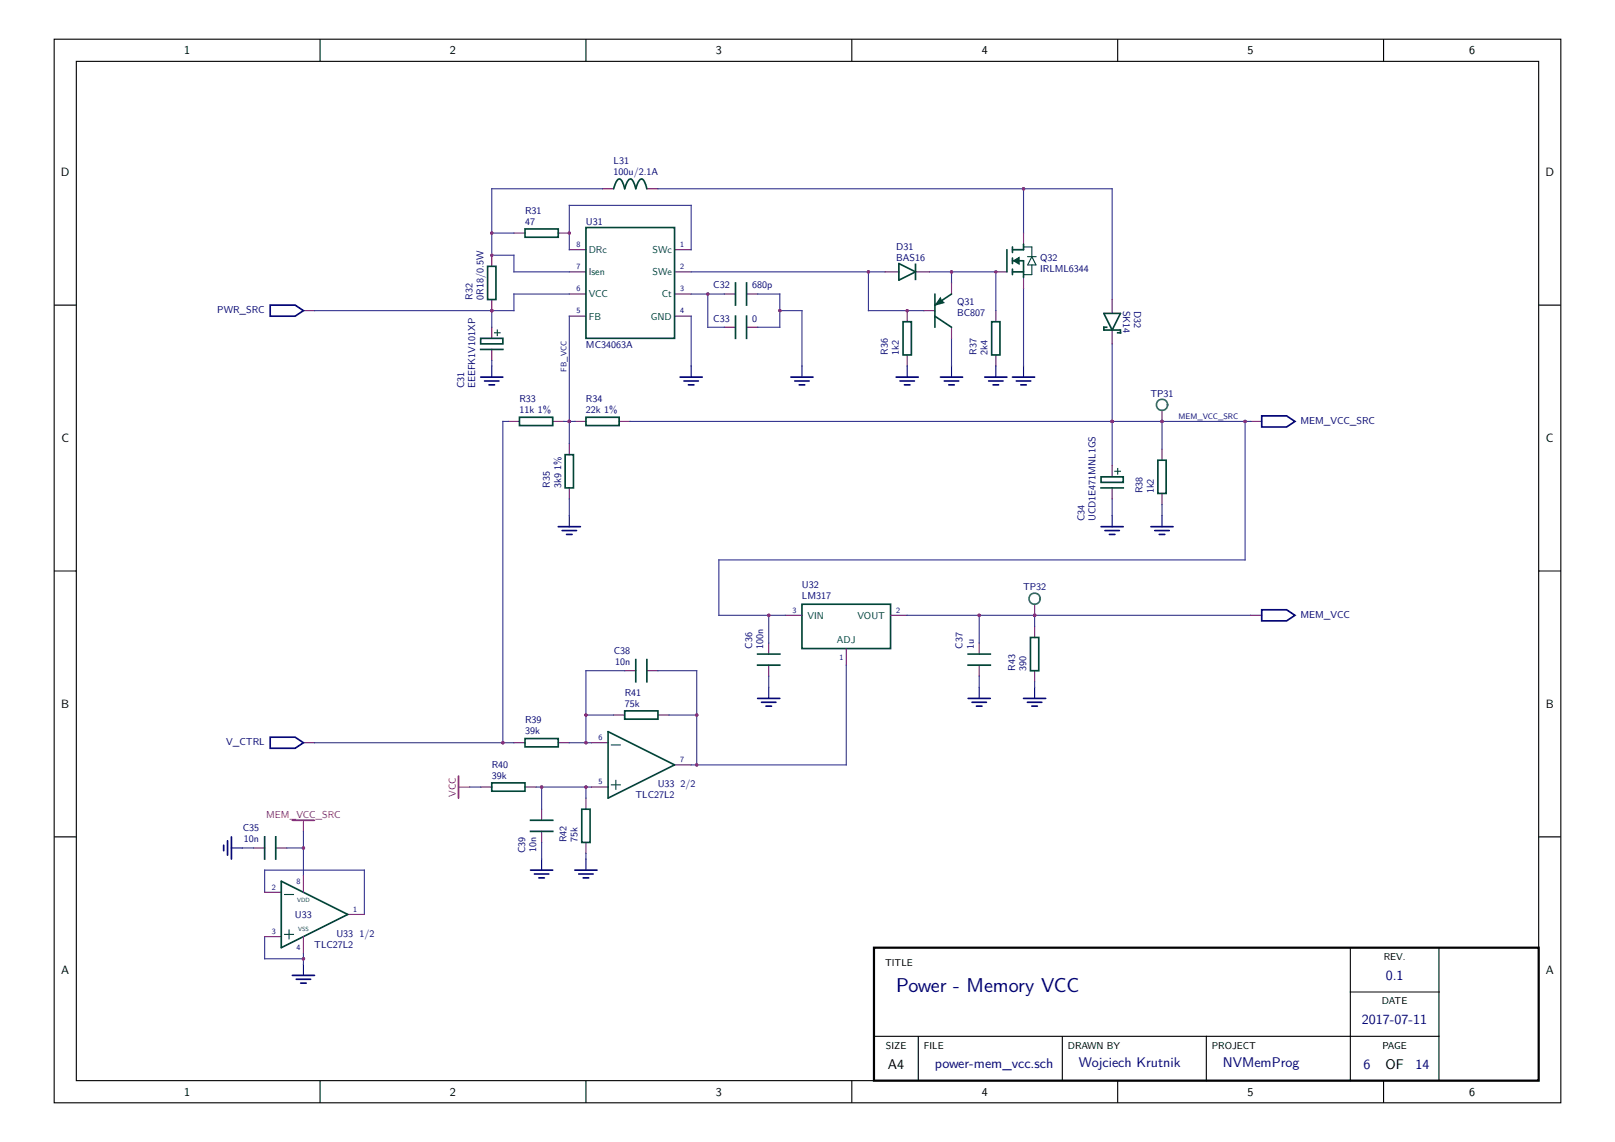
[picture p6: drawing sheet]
<svg xmlns="http://www.w3.org/2000/svg" width="297mm" height="210mm" viewBox="0 0 297 210" stroke-linecap="round" stroke-linejoin="round" font-family="sans-serif">
<g fill="none" stroke="#000" stroke-width=".2">
<path d="M10 7.2h277v195.6h-277zM14 11.3h269v187.4h-269zM58.9 7.2v4.1M107.8 7.2v4.1M156.6 7.2v4.1M205.5 7.2v4.1M254.4 7.2v4.1M10 56.1h4M283 56.1h4M10 105h4M283 105h4M10 153.9h4"/>
<path d="M283 153.9h4M248.3 174.3v24.4M264.6 174.3v24.4M58.9 198.7v4.1M107.8 198.7v4.1M156.6 198.7v4.1M160.7 190.6h103.9M168.9 190.6v8.1M195.4 190.6v8.1M205.5 198.7v4.1M221.8 190.6v8.1M248.3 182.4h16.3"/>
<path d="M254.4 198.7v4.1"/>
</g>
<path d="M160.7 174.3h122.3v24.4h-122.3z" fill="none" stroke="#000" stroke-width=".41"/>
<g fill="none" stroke="#67146a" stroke-width=".2">
<path d="M110.8 34.7h2M119 34.7h2M55.8 57.1h2M90.4 46.9v2.1M90.4 55.1v2M94.5 42.9h2M102.7 42.9h2M104.7 45.9h3.1M104.7 50h3.1M104.7 54.1h3.1M104.7 58.1h3.1M124.1 45.9h3"/>
<path d="M124.1 50h3M124.1 54.1h3M124.1 58.1h3M133.2 54.1h2.1M137.3 54.1h2M162.8 50h2.5M166.8 57.1v2.1M168.4 50h2.5M169.9 57.1h2M175 52v2.1M183.1 50h2.1M183.1 57.1v2.1"/>
<path d="M188.2 42.9v2M188.2 51v2M204.5 55.1v2.5M90.4 60.2v2M90.4 64.3v2M93.5 77.5h2M101.6 77.5h2.1M105.7 77.5h2.1M113.9 77.5h2M133.2 60.2h2.1M137.3 60.2h2M166.8 65.3v2"/>
<path d="M175 60.2v2M183.1 65.3v2M204.5 60.7v2.5M213.7 75.5v2M230 77.5h2M104.7 81.6v2M104.7 89.7v2.1M204.5 85.6v2.1M204.5 89.7v2.1M213.7 82.6v2M213.7 90.7v2.1M141.4 118.2v2.1"/>
<path d="M144.4 113.1h3.1M155.6 119.3v3M163.8 113.1h3M180.1 118.2v2.1M190.3 111.1v2M190.3 115.2v2M230 113.1h2M55.8 136.6h2M94.5 136.6h2M102.7 136.6h2M108.8 136.6h3M112.8 131.5h2.1"/>
<path d="M114.9 123.3h2M119 123.3h2M121 131.5h2M141.4 122.3v2.1M180.1 122.3v2.1M190.3 123.3v2.1M46.6 155.9h2.1M50.7 155.9h2M88.4 144.7h2M96.5 144.7h2.1M99.6 148.8v2M99.6 152.9v2"/>
<path d="M107.8 146.8v2M107.8 154.9v2.1M108.8 144.7h3M124.1 140.7h3M48.7 172.2h3M48.7 164.1h3M55.8 161v3.1M55.8 172.2v3.1M64 168.2h3"/>
</g>
<g fill="none" stroke="#000275" stroke-width=".31">
<path d="M49.7 56.1h4.6l1.5 1-1.5 1h-4.6zM88.4 69.3h4.1M89.1 70.1h2.7M89.9 70.8h1M125.1 69.3h4M125.8 70.1h2.6M126.6 70.8h1M145.4 69.3h4.1M146.2 70.1h2.6M147 70.8h1M164.8 69.3h4.1M165.5 70.1h2.7"/>
<path d="M166.3 70.8h1M172.9 69.3h4.1M173.7 70.1h2.6M174.5 70.8h1M181.1 69.3h4.1M181.8 70.1h2.7M182.6 70.8h1M186.2 69.3h4.1M186.9 70.1h2.7M187.7 70.8h1M232 76.5h4.6l1.5 1-1.5 1h-4.6zM102.7 96.9h4"/>
<path d="M103.4 97.6h2.6M104.2 98.3h1M202.5 96.9h4.1M203.2 97.6h2.7M204 98.3h1M211.7 96.9h4M212.4 97.6h2.6M213.2 98.3h1M232 112.1h4.6l1.5 1-1.5 1.1h-4.6zM49.7 135.6h4.6l1.5 1-1.5 1h-4.6zM139.3 128.4h4.1M140 129.1h2.7"/>
<path d="M140.9 129.9h1M178 128.4h4.1M178.8 129.1h2.6M179.6 129.9h1M188.2 128.4h4.1M188.9 129.1h2.7M189.8 129.9h1M41.1 155.4v1M41.8 154.6v2.7M42.6 153.9v4.1M53.8 179.4h4M97.6 160h4"/>
<path d="M98.3 160.7h2.6M99.1 161.4h1M105.7 160h4.1M106.4 160.7h2.7M107.2 161.4h1.1M54.5 180.1h2.6M55.3 180.8h1"/>
</g>
<g fill="none" stroke="#034536" stroke-width=".31">
<path d="M112.8 34.7l.2-.5a1.86 1.86 0 0 1 .9-1.3l.3 .2 .3 .5 .4 1.1 .1-.5a1.86 1.86 0 0 1 .9-1.3l.4 .2 .3 .5 .3 1.1 .2-.5a1.86 1.86 0 0 1 .9-1.3l.3 .2 .3 .5 .4 1.1M89.7 49h1.5v6.1h-1.5zM96.5 42.1h6.2v1.5h-6.2zM107.8 41.8h16.3v20.4h-16.3zM135.3 52v4.1M135.3 58.1v4.1M137.3 52v4.1M137.3 58.1v4.1M165.3 48.5l3.1 1.5-3.1 1.5zM166.1 59.2h1.5v6.1h-1.5zM168.4 48.5v3M171.9 54.1v6.1"/>
<path d="M171.9 58.1l3.1 2.1M175 54.1l-3.1 2M182.4 59.2h1.5v6.1h-1.5zM185.2 45.9v4.1M186.2 48h2v3M186.2 50h2M186.2 45.4v1M186.2 47.4v1.1M186.2 49.5v1M188.2 44.9v1h-2M203 57.6h3.1l-1.6 3.1zM88.4 62.2h4.1v1h-4.1z"/>
<path d="M88.4 64.3h4.1M95.5 76.7h6.1v1.6h-6.1zM107.8 76.7h6.1v1.6h-6.1zM203.5 60.2h-.5v.5h3.1v.5h-.6M103.9 83.6h1.6v6.1h-1.6zM202.5 87.7h4.1v1h-4.1zM202.5 89.7h4.1M212.9 84.6h1.6v6.1h-1.6zM147.5 111.1h16.3v8.2h-16.3zM189.5 117.2h1.5v6.1h-1.5zM96.5 135.8h6.2v1.5h-6.2zM111.8 134.5l12.3 6.2-12.3 6.1z"/>
<path d="M114.9 130.7h6.1v1.5h-6.1zM116.9 121.3v4.1M119 121.3v4.1M139.3 120.3h4.1M139.3 122.3h4.1M178 120.3h4.1M178 122.3h4.1M48.7 153.9v4.1M50.7 153.9v4.1M90.4 144h6.1v1.5h-6.1zM97.6 150.8h4M97.6 152.9h4"/>
<path d="M107 148.8h1.5v6.1h-1.5zM51.7 162l12.3 6.2-12.3 6.1z"/>
</g>
<g fill="none" stroke="#353691" stroke-width=".2">
<path d="M110.8 34.7h-20.4v12.2h4.1v3.1h10.2M121 34.7h83.5v20.4M188.2 34.7v8.2M90.4 57.1v3.1M90.4 42.9h4.1M104.7 54.1h-10.2v3h-36.7M104.7 45.9v-8.1h22.4v8.1M104.7 58.1v23.5M127.1 54.1h6.1M127.1 50h35.7M127.1 58.1v9.2M130.2 54.1v6.1h3"/>
<path d="M139.3 54.1h4.1v6.1h-4.1M143.4 57.1h4.1v10.2M159.7 50v7.1h10.2M170.9 50h12.2v7.1M175 50v2M188.2 53v14.3M90.4 66.3v1M93.5 77.5h-1v59.1M103.7 77.5h2M115.9 77.5h114.1M175 62.2v5.1M204.5 63.2v22.4"/>
<path d="M213.7 77.5v5.1M229 77.5v25.5h-96.8v10.1h12.2M104.7 91.8v3M204.5 91.8v3M213.7 92.8v2M141.4 113.1v5.1M166.8 113.1h63.2M180.1 113.1v5.1M190.3 113.1v2.1M57.8 136.6h36.7M104.7 136.6h4.1M107.8 131.5h5"/>
<path d="M114.9 123.3h-7.1v13.3M121 123.3h7.1v17.4M123 131.5h5.1M141.4 124.4v2M155.6 122.3v18.4h-28.5M180.1 124.4v2M190.3 125.4v1M44.6 155.9h2M52.7 155.9h3.1M55.8 152.9v8.1M86.4 144.7h2M98.6 144.7h10.2"/>
<path d="M99.6 144.7v4.1M99.6 154.9v3.1M107.8 144.7v2.1M107.8 157v1M48.7 164.1v-4.1h18.3v8.2M48.7 172.2v4.1h7.1M55.8 175.3v2"/>
</g>
<g fill="none" stroke="#000275" stroke-width=".2">
<path d="M90.4 67.3v2M127.1 67.3v2M147.5 67.3v2M166.8 67.3v2M175 67.3v2M183.1 67.3v2M188.2 67.3v2M104.7 94.8v2.1M204.5 94.8v2.1M213.7 94.8v2.1M141.4 126.4v2M180.1 126.4v2"/>
<path d="M190.3 126.4v2M42.6 155.9h2M99.6 158v2M107.8 158v2M55.8 177.3v2.1"/>
</g>
<g fill="none" stroke="#034536" stroke-width=".2">
<path d="M188.2 45.4h1.6v1.8M189 47.2h1.5M189.8 47.2l.7 1.5h-1.5zM189.8 48.7v1.8h-1.6M90.9 61.2h1.1M91.5 60.7v1M205 86.7h1.1M205.5 86.2v1M112.4 137h1.7M112.4 144.3h1.7M113.3 143.5v1.6M52.3 164.5h1.7"/>
<path d="M52.3 171.8h1.7M53.2 171v1.6"/>
</g>
<path d="M172.9 54.9l.2 .4 .4 .3-1.3 .4z" fill="#034536" stroke="#034536" stroke-width=".31"/>
<path d="M186.4 48l1-.7v1.3z" fill="#034536" stroke="#034536" stroke-width=".2"/>
<g fill="none" stroke="#008b8b" stroke-width=".31">
<circle cx="213.7" cy="74.4" r="1.03"/>
<circle cx="190.3" cy="110.1" r="1.03"/>
</g>
<path d="M55.8 150.8v2.1M84.3 144.7h2.1" fill="none" stroke="#b82e2e" stroke-width=".2"/>
<path d="M53.8 150.8h4M84.3 142.7v4.1" fill="none" stroke="#b82e2e" stroke-width=".31"/>
<g fill="#8f3591">
<path d="M90.2 56.9h.4l.1 .2-.1 .3h-.4l-.1-.3z"/>
<path d="M90.2 46.7h.4l.1 .2-.1 .3h-.4l-.1-.3z"/>
<path d="M90.2 42.6h.4l.1 .3-.1 .2h-.4l-.1-.2z"/>
<path d="M130 53.8h.4l.1 .3-.1 .2h-.4l-.1-.2z"/>
<path d="M159.5 49.8h.4l.1 .2-.1 .2h-.4l-.1-.2z"/>
<path d="M143.2 56.9h.4l.1 .2-.1 .3h-.4l-.1-.3z"/>
<path d="M104.5 77.3h.4l.1 .2-.1 .2h-.4l-.1-.2z"/>
<path d="M204.3 77.3h.4l.1 .2-.1 .2h-.4l-.1-.2z"/>
<path d="M213.5 77.3h.4l.1 .2-.1 .2h-.4l-.1-.2z"/>
<path d="M228.8 77.3h.4l.1 .2-.1 .2h-.4l-.1-.2z"/>
<path d="M188 34.5h.4l.1 .2-.1 .2h-.4l-.1-.2z"/>
<path d="M104.5 42.6h.4l.1 .3-.1 .2h-.4l-.1-.2z"/>
<path d="M166.6 56.9h.4l.1 .2-.1 .3h-.4l-.1-.3z"/>
<path d="M174.8 49.8h.4l.1 .2-.1 .2h-.4l-.1-.2z"/>
<path d="M182.9 49.8h.4l.1 .2-.1 .2h-.4l-.1-.2z"/>
<path d="M92.3 136.3h.4l.1 .3-.1 .2h-.4l-.1-.2z"/>
<path d="M141.2 112.9h.4l.1 .2-.1 .3h-.4l-.1-.3z"/>
<path d="M179.9 112.9h.4l.1 .2-.1 .3h-.4l-.1-.3z"/>
<path d="M190.1 112.9h.4l.1 .2-.1 .3h-.4l-.1-.3z"/>
<path d="M107.5 136.3h.5l.1 .3-.1 .2h-.5l-.1-.2z"/>
<path d="M107.5 131.3h.5l.1 .2-.1 .2h-.5l-.1-.2z"/>
<path d="M127.9 131.3h.4l.1 .2-.1 .2h-.4l-.1-.2z"/>
<path d="M127.9 140.4h.4l.1 .3-.1 .2h-.4l-.1-.2z"/>
<path d="M107.5 144.5h.5l.1 .2-.1 .3h-.5l-.1-.3z"/>
<path d="M99.4 144.5h.4l.1 .2-.1 .3h-.4l-.1-.3z"/>
<path d="M55.6 155.7h.4l.1 .2-.1 .3h-.4l-.1-.3z"/>
<path d="M55.6 176.1h.4l.1 .2-.1 .2h-.4l-.1-.2z"/>
</g>
<text font-size="3.7" fill="#000275" x="164.8" y="182.4">Power - Memory VCC</text>
<g font-size="2.6" fill="#000275">
<text x="254.8" y="180.2">0.1</text>
<text x="250.5" y="188.4">2017-07-11</text>
<text x="171.9" y="196.3">power-mem_vcc.sch</text>
<text x="198.4" y="196.3">Wojciech Krutnik</text>
<text x="224.9" y="196.3">NVMemProg</text>
<text x="250.7" y="196.5">6</text>
<text x="260.3" y="196.5">14</text>
</g>
<g font-size="2.6">
<text x="163.3" y="196.6">A4</text>
<text x="254.8" y="196.6">OF</text>
</g>
<g font-size="2.2">
<text x="33.9" y="10">1</text>
<text x="82.8" y="10">2</text>
<text x="131.6" y="10">3</text>
<text x="180.5" y="10">4</text>
<text x="229.4" y="9.9">5</text>
<text x="270.2" y="10">6</text>
<text x="11.2" y="32.4">D</text>
<text x="284.2" y="32.4">D</text>
<text x="11.3" y="81.3">C</text>
<text x="284.3" y="81.3">C</text>
<text x="11.3" y="130.2">B</text>
<text x="284.3" y="130.2">B</text>
<text x="11.3" y="179.1">A</text>
<text x="284.3" y="179.1">A</text>
<text x="33.9" y="201.5">1</text>
<text x="82.8" y="201.5">2</text>
<text x="131.6" y="201.5">3</text>
<text x="180.5" y="201.5">4</text>
<text x="229.4" y="201.5">5</text>
<text x="270.2" y="201.5">6</text>
</g>
<g font-size="1.8" fill="#000275">
<text x="112.8" y="30.1">L31</text>
<text x="112.8" y="32.2">100u/2.1A</text>
<text x="96.5" y="39.3">R31</text>
<text x="96.5" y="41.3">47</text>
<text x="107.8" y="41.3">U31</text>
<text x="164.8" y="45.9">D31</text>
<text x="164.8" y="48">BAS16</text>
<text x="191.3" y="48">Q32</text>
<text x="131.2" y="53">C32</text>
<text x="138.3" y="53">680p</text>
<text x="191.3" y="50">IRLML6344</text>
<text x="40" y="57.6">PWR_SRC</text>
<text x="86.9" y="55.1" transform="rotate(-90 86.9 55.1)">R32</text>
<text x="88.9" y="55.1" transform="rotate(-90 88.9 55.1)">0R18/0.5W</text>
<text x="131.2" y="59.2">C33</text>
<text x="138.3" y="59.2">0</text>
<text x="176" y="56.1">Q31</text>
<text x="176" y="58.1">BC807</text>
<text x="206.6" y="57.1" transform="rotate(90 206.6 57.1)">SK14</text>
<text x="208.6" y="57.1" transform="rotate(90 208.6 57.1)">D32</text>
<text x="107.8" y="64">MC34063A</text>
<text x="163.3" y="65.3" transform="rotate(-90 163.3 65.3)">R36</text>
<text x="165.3" y="65.3" transform="rotate(-90 165.3 65.3)">1k2</text>
<text x="179.6" y="65.3" transform="rotate(-90 179.6 65.3)">R37</text>
<text x="181.6" y="65.3" transform="rotate(-90 181.6 65.3)">2k4</text>
<text x="85.3" y="71.4" transform="rotate(-90 85.3 71.4)">C31</text>
<text x="87.4" y="71.4" transform="rotate(-90 87.4 71.4)">EEEFK1V101XP</text>
<text x="95.5" y="73.9">R33</text>
<text x="95.5" y="76">11k 1%</text>
<text x="107.8" y="73.9">R34</text>
<text x="107.8" y="76">22k 1%</text>
<text x="211.6" y="72.9">TP31</text>
<text x="239.2" y="78">MEM_VCC_SRC</text>
<text x="101.1" y="89.7" transform="rotate(-90 101.1 89.7)">R35</text>
<text x="103.2" y="89.7" transform="rotate(-90 103.2 89.7)">3k9 1%</text>
<text x="199.4" y="95.8" transform="rotate(-90 199.4 95.8)">C34</text>
<text x="201.5" y="95.8" transform="rotate(-90 201.5 95.8)">UCD1E471MNL1GS</text>
<text x="210.1" y="90.7" transform="rotate(-90 210.1 90.7)">R38</text>
<text x="212.2" y="90.7" transform="rotate(-90 212.2 90.7)">1k2</text>
<text x="147.5" y="108.1">U32</text>
<text x="147.5" y="110.1">LM317</text>
<text x="188.1" y="108.6">TP32</text>
<text x="239.2" y="113.6">MEM_VCC</text>
<text x="138.3" y="119.3" transform="rotate(-90 138.3 119.3)">C36</text>
<text x="140.4" y="119.3" transform="rotate(-90 140.4 119.3)">100n</text>
<text x="177" y="119.3" transform="rotate(-90 177 119.3)">C37</text>
<text x="179.1" y="119.3" transform="rotate(-90 179.1 119.3)">1u</text>
<text x="112.9" y="120.3">C38</text>
<text x="113.1" y="122.3">10n</text>
<text x="186.7" y="123.3" transform="rotate(-90 186.7 123.3)">R43</text>
<text x="188.7" y="123.3" transform="rotate(-90 188.7 123.3)">390</text>
<text x="114.9" y="127.9">R41</text>
<text x="114.9" y="130">75k</text>
<text x="41.6" y="137.1">V_CTRL</text>
<text x="96.5" y="133">R39</text>
<text x="96.5" y="135.1">39k</text>
<text x="90.4" y="141.2">R40</text>
<text x="90.4" y="143.2">39k</text>
<text x="116.9" y="146.8">TLC27L2</text>
<text x="120.9" y="144.7">U33</text>
<text x="125.2" y="144.7">2/2</text>
<text x="44.6" y="152.9">C35</text>
<text x="44.9" y="154.9">10n</text>
<text x="104.2" y="154.9" transform="rotate(-90 104.2 154.9)">R42</text>
<text x="106.2" y="154.9" transform="rotate(-90 106.2 154.9)">75k</text>
<text x="96.5" y="156.9" transform="rotate(-90 96.5 156.9)">C39</text>
<text x="98.6" y="156.7" transform="rotate(-90 98.6 156.7)">10n</text>
<text x="54.2" y="168.8">U33</text>
<text x="61.9" y="172.2">U33</text>
<text x="66.1" y="172.2">1/2</text>
<text x="57.8" y="174.3">TLC27L2</text>
</g>
<g font-size="1.8" fill="#034536">
<text x="108.3" y="46.5">DRc</text>
<text x="120" y="46.6">SWc</text>
<text x="108.3" y="50.6">Isen</text>
<text x="120" y="50.6">SWe</text>
<text x="108.3" y="58.8">FB</text>
<text x="108.3" y="54.7">VCC</text>
<text x="119.7" y="58.8">GND</text>
<text x="121.7" y="54.7">Ct</text>
<text x="148.5" y="113.8">VIN</text>
<text x="157.7" y="113.8">VOUT</text>
<text x="153.9" y="118.2">ADJ</text>
</g>
<g font-size="1.8" fill="#b82e2e">
<text x="83.8" y="146.5" transform="rotate(-90 83.8 146.5)">VCC</text>
<text x="49" y="150.3">MEM_VCC_SRC</text>
</g>
<g font-size="1.8">
<text x="162.8" y="177.6">TITLE</text>
<text x="254.5" y="176.6">REV.</text>
<text x="254.1" y="184.7">DATE</text>
<text x="162.9" y="192.9">SIZE</text>
<text x="169.9" y="192.9">FILE</text>
<text x="196.4" y="192.9">DRAWN BY</text>
<text x="222.9" y="192.9">PROJECT</text>
<text x="254.2" y="192.9">PAGE</text>
</g>
<g font-size="1.5" fill="#000275">
<text x="106" y="45.4">8</text>
<text x="125.1" y="45.4">1</text>
<text x="106" y="53.6">6</text>
<text x="106" y="49.5">7</text>
<text x="125.1" y="49.5">2</text>
<text x="125.1" y="53.6">3</text>
<text x="106" y="57.6">5</text>
<text x="125.1" y="57.6">4</text>
<text x="104.2" y="68.3" transform="rotate(-90 104.2 68.3)">FB_VCC</text>
<text x="216.8" y="77">MEM_VCC_SRC</text>
<text x="145.7" y="112.6">3</text>
<text x="164.8" y="112.6">2</text>
<text x="154.4" y="121.3">1</text>
<text x="110.1" y="136.1">6</text>
<text x="125.1" y="140.1">7</text>
<text x="110.1" y="144.2">5</text>
<text x="50" y="163.6">2</text>
<text x="54.6" y="162.6">8</text>
<text x="65" y="167.6">1</text>
<text x="50" y="171.7">3</text>
<text x="54.6" y="174.7">4</text>
</g>
<g font-size="1.1" fill="#034536">
<text x="54.6" y="165.9">VDD</text>
<text x="54.8" y="171.2">VSS</text>
</g>
</svg>
